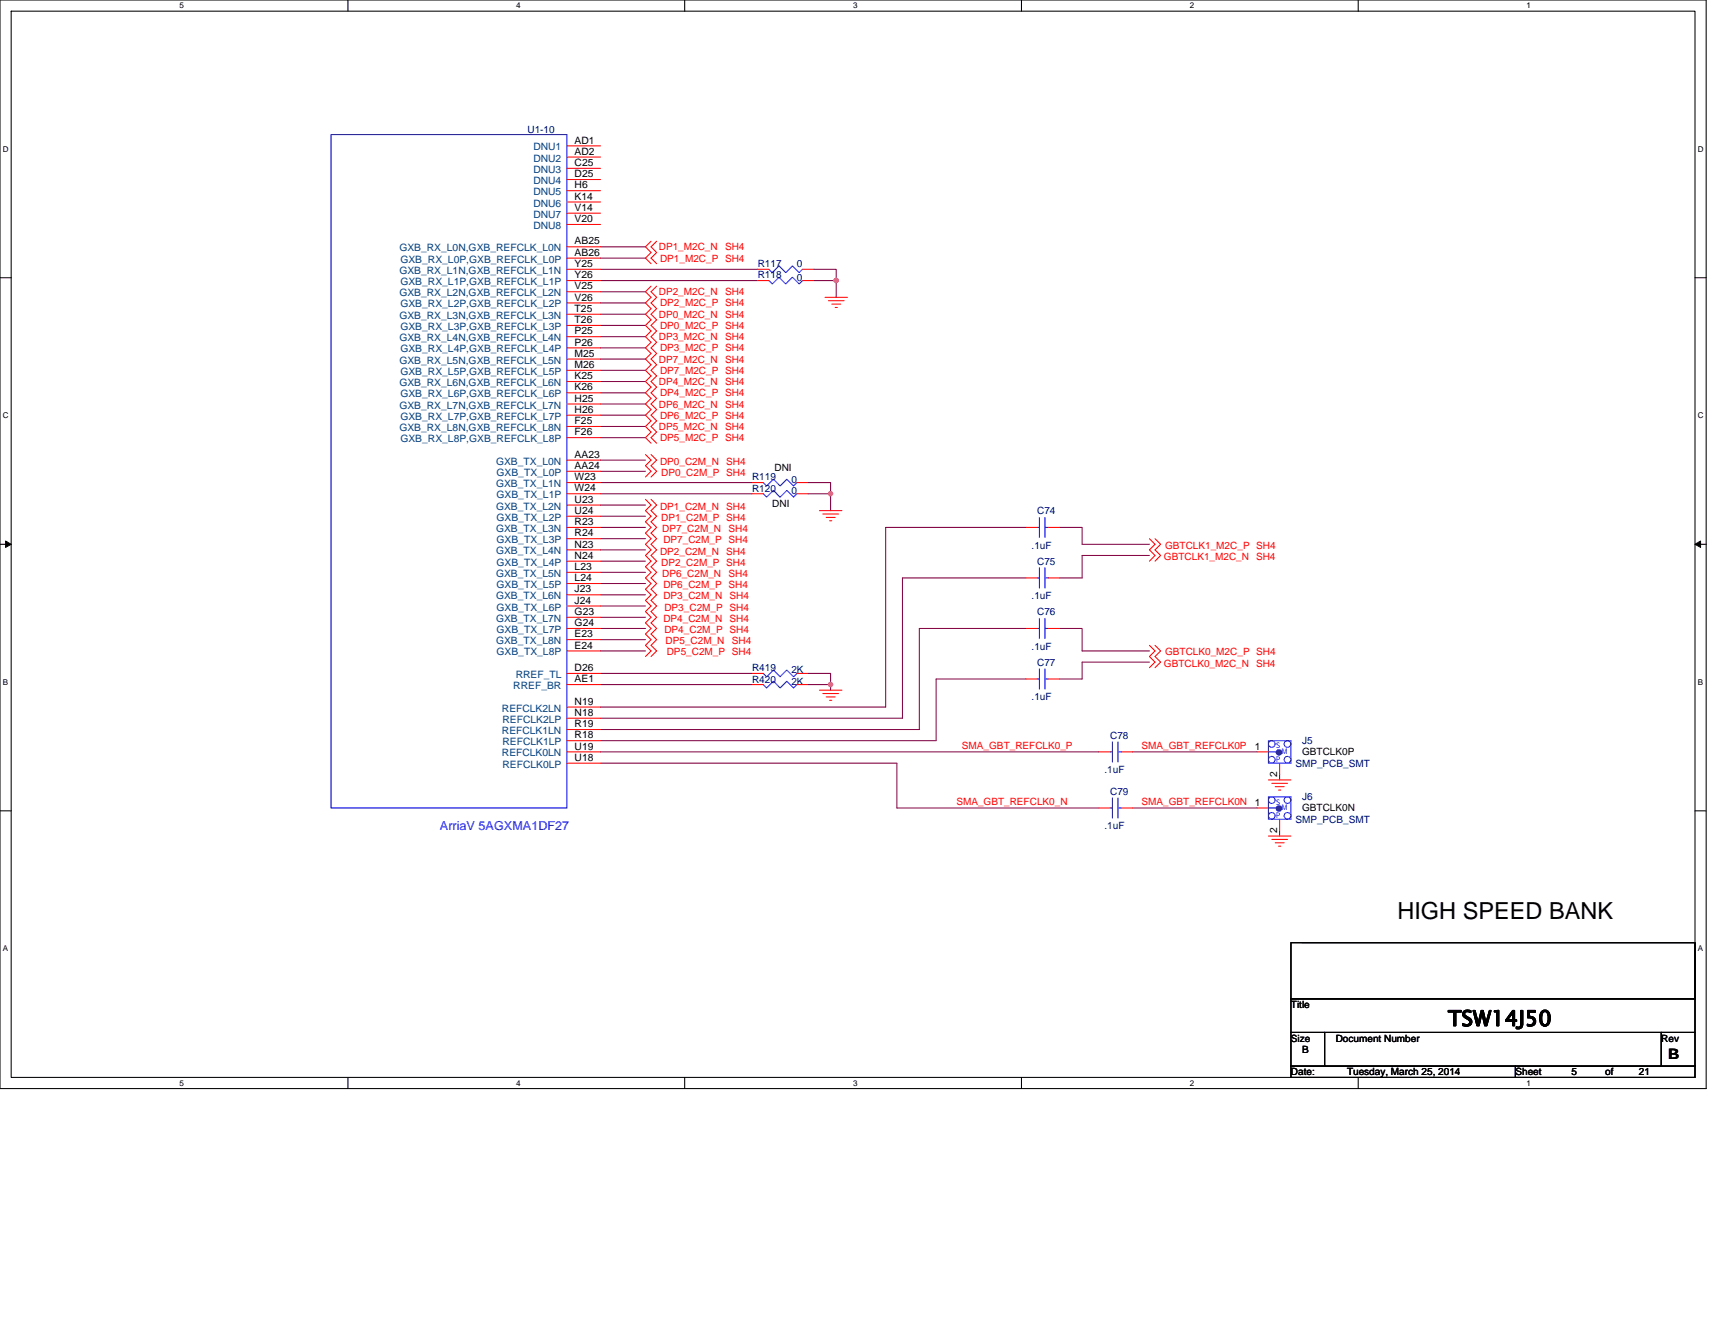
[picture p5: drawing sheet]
<svg xmlns="http://www.w3.org/2000/svg" width="279mm" height="216mm" viewBox="0 0 279 216" stroke-linecap="round" stroke-linejoin="round" font-family="sans-serif">
<path d="M0 0h278v177.4h-278zM1.8 1.8h274.3v173.8h-274.3z" fill="none" stroke="#000" stroke-width=".17"/>
<g fill="#fff">
<path d="M29.3 .2h.7v1.5h-.7z"/>
<path d="M29.3 175.7h.7v1.5h-.7z"/>
</g>
<path d="M56.7 0v1.8M56.7 175.6v1.8" fill="none" stroke="#000" stroke-width=".17"/>
<g fill="#fff">
<path d="M84.1 .2h.7v1.5h-.7z"/>
<path d="M84.1 175.7h.7v1.5h-.7z"/>
</g>
<path d="M111.5 0v1.8M111.5 175.6v1.8" fill="none" stroke="#000" stroke-width=".17"/>
<g fill="#fff">
<path d="M139 .2h.7v1.5h-.7z"/>
<path d="M139 175.7h.7v1.5h-.7z"/>
</g>
<path d="M166.4 0v1.8M166.4 175.6v1.8" fill="none" stroke="#000" stroke-width=".17"/>
<g fill="#fff">
<path d="M193.8 .2h.8v1.5h-.8z"/>
<path d="M193.8 175.7h.8v1.5h-.8z"/>
</g>
<path d="M221.3 0v1.8M221.3 175.6v1.8" fill="none" stroke="#000" stroke-width=".17"/>
<g fill="#fff">
<path d="M248.7 .2h.7v1.5h-.7z"/>
<path d="M248.7 175.7h.7v1.5h-.7z"/>
<path d="M.5 23.5h.9v1.5h-.9z"/>
<path d="M276.6 23.5h1v1.5h-1z"/>
<path d="M.5 67h.9v1.4h-.9z"/>
<path d="M276.6 67h1v1.4h-1z"/>
</g>
<path d="M0 45.3h1.8M276.1 45.3h1.9" fill="none" stroke="#000" stroke-width=".17"/>
<g fill="#fff">
<path d="M.5 110.4h.8v1.5h-.8z"/>
<path d="M276.6 110.4h.9v1.5h-.9z"/>
</g>
<path d="M0 88.7h1.8M276.1 88.7h1.9" fill="none" stroke="#000" stroke-width=".17"/>
<path d="M.9 88.2l.9 .5-.9 .5zM276.1 88.7l1-.5v1z" fill="#000" stroke="#000" stroke-width=".16"/>
<g fill="#fff">
<path d="M.5 153.8h.8v1.5h-.8z"/>
<path d="M276.6 153.8h.9v1.5h-.9z"/>
</g>
<path d="M0 132.1h1.8M276.1 132.1h1.9M210.3 153.6h65.8v9.2h-65.8zM212.1 153.6h64v9.2M210.3 162.8h65.8v5.4h-65.8zM210.3 168.2h5.5v5.5h-5.5zM210.3 173.7h36.6v1.9h-36.6zM215.8 168.2h54.9v5.5h-54.9zM246.9 173.7h29.2v1.9h-29.2zM270.7 168.2h5.4v5.5h-5.4z" fill="none" stroke="#000" stroke-width=".17"/>
<g fill="none" stroke="#800040" stroke-width=".17">
<path d="M97.8 43.9h25.6M97.8 45.7h25.6M97.8 58.5h7.4M97.8 54.9h7.4M97.8 56.7h7.4M97.8 51.2h7.4M97.8 53h7.4M97.8 47.5h7.4M97.8 49.4h7.4M97.8 40.2h7.4M97.8 42.1h7.4M132.6 43.9h3.6v1.8"/>
<path d="M132.6 45.7h3.6M136.2 45.7v2.8M97.8 69.5h7.4M97.8 71.3h7.4M97.8 65.8h7.4M97.8 67.6h7.4M97.8 62.2h7.4M97.8 64h7.4M97.8 60.3h7.4M97.8 75h7.4M97.8 76.8h7.4M97.8 78.6h24.7"/>
<path d="M131.7 78.6h3.6v1.9M97.8 96.9h7.4M97.8 98.7h7.4M97.8 93.3h7.4M97.8 95.1h7.4M97.8 89.6h7.4M97.8 91.4h7.4M97.8 85.9h7.4M97.8 87.8h7.4M97.8 82.3h7.4M97.8 84.1h7.4M97.8 80.5h24.7"/>
<path d="M131.7 80.5h3.6M135.3 80.5v2.7M167.2 85.9h-22.9v29.3h-46.5M167.2 94.2h-20.2v22.8h-49.2M172.6 85.9h3.7v2.8h11M187.3 90.5h-11v3.7h-3.7M97.8 100.6h7.4M97.8 102.4h7.4M97.8 104.2h7.4M97.8 106.1h7.4M97.8 109.7h24.7M97.8 111.5h24.7"/>
<path d="M131.7 109.7h3.6v1.8M131.7 111.5h3.6M135.3 111.5v1M167.2 102.4h-17.4v16.5h-52M167.2 110.6h-14.7v10.1h-54.7M172.6 102.4h3.7v3.7h11M187.3 107.9h-11v2.7h-3.7M97.8 124.4h48.3v7.3h32.9M97.8 122.5h81.2M184.5 131.7h20.3M184.5 122.5h20.3M208.5 126.2v.9"/>
<path d="M208.5 135.3v.9"/>
</g>
<g fill="#f0f" stroke="#f0f" stroke-width=".17">
<circle cx="135.3" cy="80.4" r=".35"/>
<circle cx="136.2" cy="45.7" r=".36"/>
<circle cx="135.3" cy="111.5" r=".35"/>
</g>
<g fill="none" stroke="#f00" stroke-width=".17">
<path d="M92.4 23.8h5.4M92.4 25.6h5.4M92.4 27.4h5.4M92.4 29.3h5.4M92.4 31.1h5.4M92.4 32.9h5.4M92.4 34.7h5.4M92.4 36.6h5.4M106.1 39.3l-.9 .9 .9 .9-.9 1 .9 .9M107 39.3l-.9 .9 .9 .9-.9 1 .9 .9M92.4 40.2h5.4M92.4 42.1h5.4"/>
<path d="M92.4 43.9h5.4M92.4 45.7h5.4M92.4 47.5h5.4M92.4 49.4h5.4M92.4 51.2h5.4M92.4 53h5.4M92.4 54.9h5.4M92.4 56.7h5.4M92.4 58.5h5.4M106.1 46.6l-.9 .9 .9 1-.9 .9 .9 .9-.9 .9 .9 .9-.9 .9 .9 .9-.9 1 .9 .9-.9 .9 .9 .9-.9 .9 .9 .9-.9 .9 .9 1-.9 .9 .9 .9-.9 .9 .9 .9-.9 .9 .9 .9-.9 .9 .9 1-.9 .9 .9 .9-.9 .9 .9 .9M107 46.6l-.9 .9 .9 1-.9 .9 .9 .9-.9 .9 .9 .9-.9 .9 .9 .9-.9 1 .9 .9-.9 .9 .9 .9-.9 .9 .9 .9-.9 .9 .9 1-.9 .9 .9 .9-.9 .9 .9 .9-.9 .9 .9 .9-.9 .9 .9 1-.9 .9 .9 .9-.9 .9 .9 .9M123.4 43.9h1.9"/>
<path d="M123.4 45.7h1.9M130.7 43.9h1.9M130.7 45.7h1.9M134.4 48.5h3.7M135 49h2.5M135.5 49.6h1.5M136.1 50.1h.3M92.4 60.3h5.4M92.4 62.2h5.4M92.4 64h5.4M92.4 65.8h5.4M92.4 67.6h5.4"/>
<path d="M92.4 69.5h5.4M92.4 71.3h5.4M92.4 75h5.4M92.4 76.8h5.4M92.4 78.6h5.4M105.2 74.1l.9 .9-.9 .9 .9 .9-.9 .9M106.1 74.1l.9 .9-.9 .9 .9 .9-.9 .9M122.5 78.6h1.9M129.8 78.6h1.9M92.4 80.5h5.4M92.4 82.3h5.4M92.4 84.1h5.4"/>
<path d="M92.4 85.9h5.4M92.4 87.8h5.4M92.4 89.6h5.4M92.4 91.4h5.4M92.4 93.3h5.4M92.4 95.1h5.4M92.4 96.9h5.4M92.4 98.7h5.4M105.2 81.4l.9 .9-.9 .9 .9 .9-.9 .9 .9 .9-.9 1 .9 .9-.9 .9 .9 .9-.9 .9 .9 .9-.9 1 .9 .9-.9 .9 .9 .9-.9 .9 .9 .9-.9 .9 .9 .9-.9 1 .9 .9-.9 .9 .9 .9-.9 .9 .9 .9-.9 1 .9 .9-.9 .9M106.1 81.4l.9 .9-.9 .9 .9 .9-.9 .9 .9 .9-.9 1 .9 .9-.9 .9 .9 .9-.9 .9 .9 .9-.9 1 .9 .9-.9 .9 .9 .9-.9 .9 .9 .9-.9 .9 .9 .9-.9 1 .9 .9-.9 .9 .9 .9-.9 .9 .9 .9-.9 1 .9 .9-.9 .9M122.5 80.5h1.9M129.8 80.5h1.9"/>
<path d="M133.5 83.2h3.7M134 83.8h2.6M134.6 84.3h1.5M135.1 84.9h.4M167.2 94.2h1.8M167.2 85.9h1.8M170.8 94.2h1.8M170.8 85.9h1.8M187.3 87.8l.9 .9-.9 .9 .9 .9-.9 .9M188.2 87.8l.9 .9-.9 .9 .9 .9-.9 .9M92.4 100.6h5.4M92.4 102.4h5.4"/>
<path d="M92.4 104.2h5.4M92.4 106.1h5.4M92.4 109.7h5.4M92.4 111.5h5.4M92.4 115.2h5.4M92.4 117h5.4M92.4 118.9h5.4M122.5 111.5h1.9M122.5 109.7h1.9M129.8 111.5h1.9M129.8 109.7h1.9M133.5 112.5h3.7"/>
<path d="M134 113h2.6M134.6 113.6h1.5M135.1 114.1h.4M167.2 102.4h1.8M167.2 110.6h1.8M170.8 102.4h1.8M170.8 110.6h1.8M187.3 105.2l.9 .9-.9 .9 .9 .9-.9 .9M188.2 105.2l.9 .9-.9 .9 .9 .9-.9 .9M92.4 120.7h5.4M92.4 122.5h5.4M92.4 124.4h5.4"/>
<path d="M179 131.7h1.9M179 122.5h1.9M182.7 131.7h1.8M182.7 122.5h1.8M204.8 131.7h1.9M204.8 122.5h1.9M206.7 127.1h3.6M206.7 136.2h3.6M207.2 127.6h2.6M207.2 136.8h2.6M207.8 128.2h1.4M207.8 137.3h1.4"/>
<path d="M208.3 128.7h.4M208.3 137.9h.4M208.5 133.5v1.8M208.5 124.4v1.8"/>
</g>
<g fill="none" stroke="#00f" stroke-width=".17">
<path d="M53.9 21.9h38.5v109.8h-38.5zM125.3 43.9l.5 .5 1.1-1.1 1.1 1.1 1.1-1.1 1.1 1.1 .5-.5M125.3 45.7l.5 .6 1.1-1.1 1.1 1.1 1.1-1.1 1.1 1.1 .5-.6M124.4 78.6l.5 .6 1.1-1.1 1.1 1.1 1.1-1.1 1.1 1.1 .5-.6M124.4 80.5l.5 .5 1.1-1.1 1.1 1.1 1.1-1.1 1.1 1.1 .5-.5M169 94.2h.3M169 85.9h.3M169.3 92.5v3.3M169.3 84.3v3.3M170.2 92.5v3.3M170.2 84.3v3.3M170.2 94.2h.6"/>
<path d="M170.2 85.9h.6M124.4 111.5l.5 .6 1.1-1.1 1.1 1.1 1.1-1.1 1.1 1.1 .5-.6M124.4 109.7l.5 .6 1.1-1.1 1.1 1.1 1.1-1.1 1.1 1.1 .5-.6M169 102.4h.3M169 110.6h.3M169.3 100.8v3.3M169.3 109v3.3M170.2 100.8v3.3M170.2 109v3.3M170.2 102.4h.6M170.2 110.6h.6M180.9 131.7h.3"/>
<path d="M180.9 122.5h.3M181.2 130v3.3M181.2 120.9v3.3M182.1 131.7h.6M182.1 122.5h.6M182.1 130v3.3M182.1 120.9v3.3M206.7 129.8h3.6v3.7h-3.6zM206.7 120.7h3.6v3.7h-3.6zM206.7 131.7h1.2M206.7 122.5h1.2"/>
<circle cx="207.2" cy="130.4" r=".54"/>
<circle cx="207.2" cy="121.2" r=".54"/>
<circle cx="207.2" cy="123.8" r=".54"/>
<circle cx="207.2" cy="132.9" r=".54"/>
<circle cx="209.7" cy="132.9" r=".54"/>
<circle cx="209.7" cy="123.8" r=".54"/>
<circle cx="209.7" cy="130.4" r=".54"/>
<circle cx="209.7" cy="121.2" r=".54"/>
</g>
<g fill="#00f" stroke="#00f" stroke-width=".17">
<circle cx="208.4" cy="131.7" r=".45"/>
<circle cx="208.4" cy="122.6" r=".45"/>
</g>
<text font-size="3.8" x="227.7" y="149.8">HIGH SPEED BANK</text>
<text font-size="3.5" x="235.9" y="167.2">TSW14J50</text>
<text font-size="2.4" x="271.8" y="172.6">B</text>
<text font-size="2" fill="#00f" x="71.7" y="135.3">ArriaV 5AGXMA1DF27</text>
<g font-size="1.7">
<text x="93.6" y="23.4">AD1</text>
<text x="93.6" y="25.2">AD2</text>
<text x="93.6" y="27.1">C25</text>
<text x="93.6" y="28.9">D25</text>
<text x="93.6" y="30.7">H6</text>
<text x="93.6" y="32.5">K14</text>
<text x="93.6" y="34.4">V14</text>
<text x="93.6" y="39.8">AB25</text>
<text x="93.6" y="41.7">AB26</text>
<text x="93.6" y="36.2">V20</text>
<text x="93.6" y="43.5">Y25</text>
<text x="93.6" y="45.3">Y26</text>
<text x="93.6" y="47.2">V25</text>
<text x="93.6" y="49">V26</text>
<text x="93.6" y="50.8">T25</text>
<text x="93.6" y="52.6">T26</text>
<text x="93.6" y="54.5">P25</text>
<text x="93.6" y="56.3">P26</text>
<text x="93.6" y="58.1">M25</text>
<text x="93.6" y="60">M26</text>
<text x="93.6" y="61.8">K25</text>
<text x="93.6" y="63.6">K26</text>
<text x="93.6" y="65.4">H25</text>
<text x="93.6" y="67.3">H26</text>
<text x="93.6" y="69.1">F25</text>
<text x="93.6" y="70.9">F26</text>
<text x="93.6" y="74.6">AA23</text>
<text x="93.6" y="76.4">AA24</text>
<text x="93.6" y="78.3">W23</text>
<text x="93.6" y="81.9">U23</text>
<text x="93.6" y="80.1">W24</text>
<text x="93.6" y="83.7">U24</text>
<text x="93.6" y="85.6">R23</text>
<text x="93.6" y="89.2">N23</text>
<text x="93.6" y="87.4">R24</text>
<text x="93.6" y="92.9">L23</text>
<text x="93.6" y="91.1">N24</text>
<text x="93.6" y="94.7">L24</text>
<text x="93.6" y="96.5">J23</text>
<text x="93.6" y="100.2">G23</text>
<text x="93.6" y="98.4">J24</text>
<text x="93.6" y="103.8">E23</text>
<text x="93.6" y="102">G24</text>
<text x="93.6" y="105.7">E24</text>
<text x="93.6" y="111.2">AE1</text>
<text x="93.6" y="109.3">D26</text>
<text x="93.6" y="116.6">N18</text>
<text x="93.6" y="114.8">N19</text>
<text x="93.6" y="118.5">R19</text>
<text x="93.6" y="120.3">R18</text>
<text x="93.6" y="124">U18</text>
<text x="93.6" y="122.1">U19</text>
<text x="204.4" y="122.1">1</text>
<text x="204.4" y="131.3">1</text>
<text x="208.1" y="126.6" transform="rotate(-90 208.1 126.6)">2</text>
<text x="208.1" y="135.7" transform="rotate(-90 208.1 135.7)">2</text>
</g>
<g font-size="1.7" fill="#004080">
<text x="86.9" y="24.5">DNU1</text>
<text x="86.9" y="26.3">DNU2</text>
<text x="86.9" y="28.2">DNU3</text>
<text x="86.9" y="30">DNU4</text>
<text x="86.9" y="31.8">DNU5</text>
<text x="86.9" y="33.7">DNU6</text>
<text x="86.9" y="35.5">DNU7</text>
<text x="65.1" y="41">GXB_RX_L0N,GXB_REFCLK_L0N</text>
<text x="86.9" y="37.3">DNU8</text>
<text x="65.1" y="44.6">GXB_RX_L1N,GXB_REFCLK_L1N</text>
<text x="65.2" y="42.8">GXB_RX_L0P,GXB_REFCLK_L0P</text>
<text x="65.2" y="46.5">GXB_RX_L1P,GXB_REFCLK_L1P</text>
<text x="65.1" y="48.3">GXB_RX_L2N,GXB_REFCLK_L2N</text>
<text x="65.1" y="51.9">GXB_RX_L3N,GXB_REFCLK_L3N</text>
<text x="65.2" y="50.1">GXB_RX_L2P,GXB_REFCLK_L2P</text>
<text x="65.2" y="53.8">GXB_RX_L3P,GXB_REFCLK_L3P</text>
<text x="65.1" y="55.6">GXB_RX_L4N,GXB_REFCLK_L4N</text>
<text x="65.1" y="59.2">GXB_RX_L5N,GXB_REFCLK_L5N</text>
<text x="65.2" y="57.4">GXB_RX_L4P,GXB_REFCLK_L4P</text>
<text x="65.1" y="62.9">GXB_RX_L6N,GXB_REFCLK_L6N</text>
<text x="65.2" y="61.1">GXB_RX_L5P,GXB_REFCLK_L5P</text>
<text x="65.2" y="64.7">GXB_RX_L6P,GXB_REFCLK_L6P</text>
<text x="65.1" y="66.6">GXB_RX_L7N,GXB_REFCLK_L7N</text>
<text x="65.1" y="70.2">GXB_RX_L8N,GXB_REFCLK_L8N</text>
<text x="65.2" y="68.4">GXB_RX_L7P,GXB_REFCLK_L7P</text>
<text x="65.2" y="72.1">GXB_RX_L8P,GXB_REFCLK_L8P</text>
<text x="80.8" y="75.7">GXB_TX_L0N</text>
<text x="80.9" y="77.5">GXB_TX_L0P</text>
<text x="80.8" y="79.4">GXB_TX_L1N</text>
<text x="80.8" y="83">GXB_TX_L2N</text>
<text x="80.9" y="81.2">GXB_TX_L1P</text>
<text x="80.8" y="86.7">GXB_TX_L3N</text>
<text x="80.9" y="84.9">GXB_TX_L2P</text>
<text x="80.9" y="88.5">GXB_TX_L3P</text>
<text x="80.8" y="90.3">GXB_TX_L4N</text>
<text x="80.8" y="94">GXB_TX_L5N</text>
<text x="80.9" y="92.2">GXB_TX_L4P</text>
<text x="80.9" y="95.8">GXB_TX_L5P</text>
<text x="80.8" y="97.7">GXB_TX_L6N</text>
<text x="80.8" y="101.3">GXB_TX_L7N</text>
<text x="80.9" y="99.5">GXB_TX_L6P</text>
<text x="80.8" y="105">GXB_TX_L8N</text>
<text x="80.9" y="103.1">GXB_TX_L7P</text>
<text x="80.9" y="106.8">GXB_TX_L8P</text>
<text x="83.6" y="112.3">RREF_BR</text>
<text x="84" y="110.5">RREF_TL</text>
<text x="81.8" y="116">REFCLK2LN</text>
<text x="81.8" y="119.6">REFCLK1LN</text>
<text x="81.9" y="117.8">REFCLK2LP</text>
<text x="81.8" y="123.3">REFCLK0LN</text>
<text x="81.9" y="121.4">REFCLK1LP</text>
<text x="81.9" y="125.1">REFCLK0LP</text>
</g>
<g font-size="1.6" fill="#000080">
<text x="85.9" y="21.6">U1-10</text>
<text x="123.4" y="43.5">R117</text>
<text x="123.4" y="45.4">R118</text>
<text x="129.8" y="43.5">0</text>
<text x="129.8" y="45.7">0</text>
<text x="122.5" y="78.3">R119</text>
<text x="122.5" y="80.1">R120</text>
<text x="128.9" y="78.7">0</text>
<text x="128.9" y="80.5">0</text>
<text x="169" y="83.8">C74</text>
<text x="168.1" y="89.4">.1uF</text>
<text x="169" y="92">C75</text>
<text x="168.1" y="97.7">.1uF</text>
<text x="169" y="100.2">C76</text>
<text x="168.1" y="105.9">.1uF</text>
<text x="122.5" y="111.2">R420</text>
<text x="122.5" y="109.4">R419</text>
<text x="128.9" y="111.6">2K</text>
<text x="128.9" y="109.7">2K</text>
<text x="169" y="108.5">C77</text>
<text x="168.1" y="114.1">.1uF</text>
<text x="180.9" y="120.4">C78</text>
<text x="211" y="124.9">SMP_PCB_SMT</text>
<text x="212.1" y="121.3">J5</text>
<text x="179.9" y="126">.1uF</text>
<text x="180.9" y="129.5">C79</text>
<text x="212.1" y="130.4">J6</text>
<text x="179.9" y="135.1">.1uF</text>
<text x="211" y="134.1">SMP_PCB_SMT</text>
</g>
<g font-size="1.6" fill="#f00">
<text x="107.3" y="40.8">DP1_M2C_N</text>
<text x="118.1" y="40.8">SH4</text>
<text x="107.5" y="42.6">DP1_M2C_P SH4</text>
<text x="107.3" y="48.1">DP2_M2C_N</text>
<text x="107.3" y="51.8">DP0_M2C_N</text>
<text x="107.5" y="49.9">DP2_M2C_P SH4</text>
<text x="107.5" y="53.6">DP0_M2C_P SH4</text>
<text x="118.1" y="48.1">SH4</text>
<text x="118.1" y="51.8">SH4</text>
<text x="107.3" y="55.4">DP3_M2C_N</text>
<text x="107.3" y="59.1">DP7_M2C_N</text>
<text x="107.5" y="57.3">DP3_M2C_P SH4</text>
<text x="118.1" y="55.4">SH4</text>
<text x="118.1" y="59.1">SH4</text>
<text x="107.3" y="62.7">DP4_M2C_N</text>
<text x="107.5" y="64.6">DP4_M2C_P SH4</text>
<text x="107.5" y="60.9">DP7_M2C_P SH4</text>
<text x="118.1" y="62.7">SH4</text>
<text x="107.3" y="70.1">DP5_M2C_N</text>
<text x="107.3" y="66.4">DP6_M2C_N</text>
<text x="107.5" y="71.9">DP5_M2C_P SH4</text>
<text x="107.5" y="68.2">DP6_M2C_P SH4</text>
<text x="118.1" y="70.1">SH4</text>
<text x="118.1" y="66.4">SH4</text>
<text x="107.5" y="75.7">DP0_C2M_N</text>
<text x="107.7" y="77.6">DP0_C2M_P SH4</text>
<text x="118.3" y="75.7">SH4</text>
<text x="107.5" y="83">DP1_C2M_N</text>
<text x="118.3" y="83">SH4</text>
<text x="107.7" y="84.9">DP1_C2M_P SH4</text>
<text x="107.9" y="86.7">DP7_C2M_N</text>
<text x="108.1" y="88.5">DP7_C2M_P SH4</text>
<text x="118.7" y="86.7">SH4</text>
<text x="189.8" y="89.4">GBTCLK1_M2C_P SH4</text>
<text x="107.5" y="90.4">DP2_C2M_N</text>
<text x="107.7" y="92.2">DP2_C2M_P SH4</text>
<text x="107.9" y="94">DP6_C2M_N</text>
<text x="108.1" y="95.8">DP6_C2M_P SH4</text>
<text x="118.3" y="90.4">SH4</text>
<text x="118.7" y="94">SH4</text>
<text x="189.6" y="91.3">GBTCLK1_M2C_N</text>
<text x="204.6" y="91.3">SH4</text>
<text x="108.1" y="97.7">DP3_C2M_N</text>
<text x="108.1" y="101.3">DP4_C2M_N</text>
<text x="108.2" y="99.5">DP3_C2M_P SH4</text>
<text x="118.9" y="97.7">SH4</text>
<text x="118.9" y="101.3">SH4</text>
<text x="108.2" y="103.1">DP4_C2M_P SH4</text>
<text x="108.4" y="105">DP5_C2M_N</text>
<text x="108.6" y="106.8">DP5_C2M_P SH4</text>
<text x="119.2" y="105">SH4</text>
<text x="189.8" y="106.8">GBTCLK0_M2C_P SH4</text>
<text x="189.6" y="108.6">GBTCLK0_M2C_N</text>
<text x="204.6" y="108.6">SH4</text>
<text x="156.7" y="122">SMA_GBT_REFCLK0_P</text>
<text x="186" y="122">SMA_GBT_REFCLK0P</text>
<text x="155.8" y="131.2">SMA_GBT_REFCLK0_N</text>
<text x="186" y="131.2">SMA_GBT_REFCLK0N</text>
</g>
<g font-size="1.6">
<text x="126.2" y="76.8">DNI</text>
<text x="125.8" y="82.7">DNI</text>
<text x="212.1" y="123.1">GBTCLK0P</text>
<text x="212.1" y="132.2">GBTCLK0N</text>
<text x="210.3" y="164.2">Title</text>
<text x="210.3" y="169.7">Size</text>
<text x="212.1" y="171.6">B</text>
<text x="217.6" y="169.7">Document Number</text>
<text x="270.7" y="169.7">Rev</text>
<text x="210.3" y="175.2">Date:</text>
<text x="219.5" y="175.2">Tuesday, March 25, 2014</text>
<text x="246.9" y="175.2">Sheet</text>
<text x="256" y="175.2">5</text>
<text x="261.5" y="175.2">of</text>
<text x="267" y="175.2">21</text>
</g>
<g font-size="1.3">
<text x="29.3" y="1.4">5</text>
<text x="84.1" y="1.4">4</text>
<text x="139" y="1.4">3</text>
<text x="193.8" y="1.4">2</text>
<text x="248.7" y="1.4">1</text>
<text x=".5" y="24.7">D</text>
<text x="276.6" y="24.7">D</text>
<text x=".5" y="68.2">C</text>
<text x="276.6" y="68.2">C</text>
<text x=".5" y="111.6">B</text>
<text x="276.6" y="111.6">B</text>
<text x=".5" y="155">A</text>
<text x="276.6" y="155">A</text>
<text x="29.3" y="176.9">5</text>
<text x="84.1" y="176.9">4</text>
<text x="139" y="176.9">3</text>
<text x="193.8" y="176.9">2</text>
<text x="248.7" y="176.9">1</text>
</g>
<g font-size="1.3" fill="#00f">
<text x="207.9" y="122">S</text>
<text x="207.9" y="124.2">P</text>
<text x="208.8" y="122.9">M</text>
<text x="207.9" y="131.1">S</text>
<text x="207.9" y="133.3">P</text>
<text x="208.8" y="132">M</text>
</g>
</svg>
